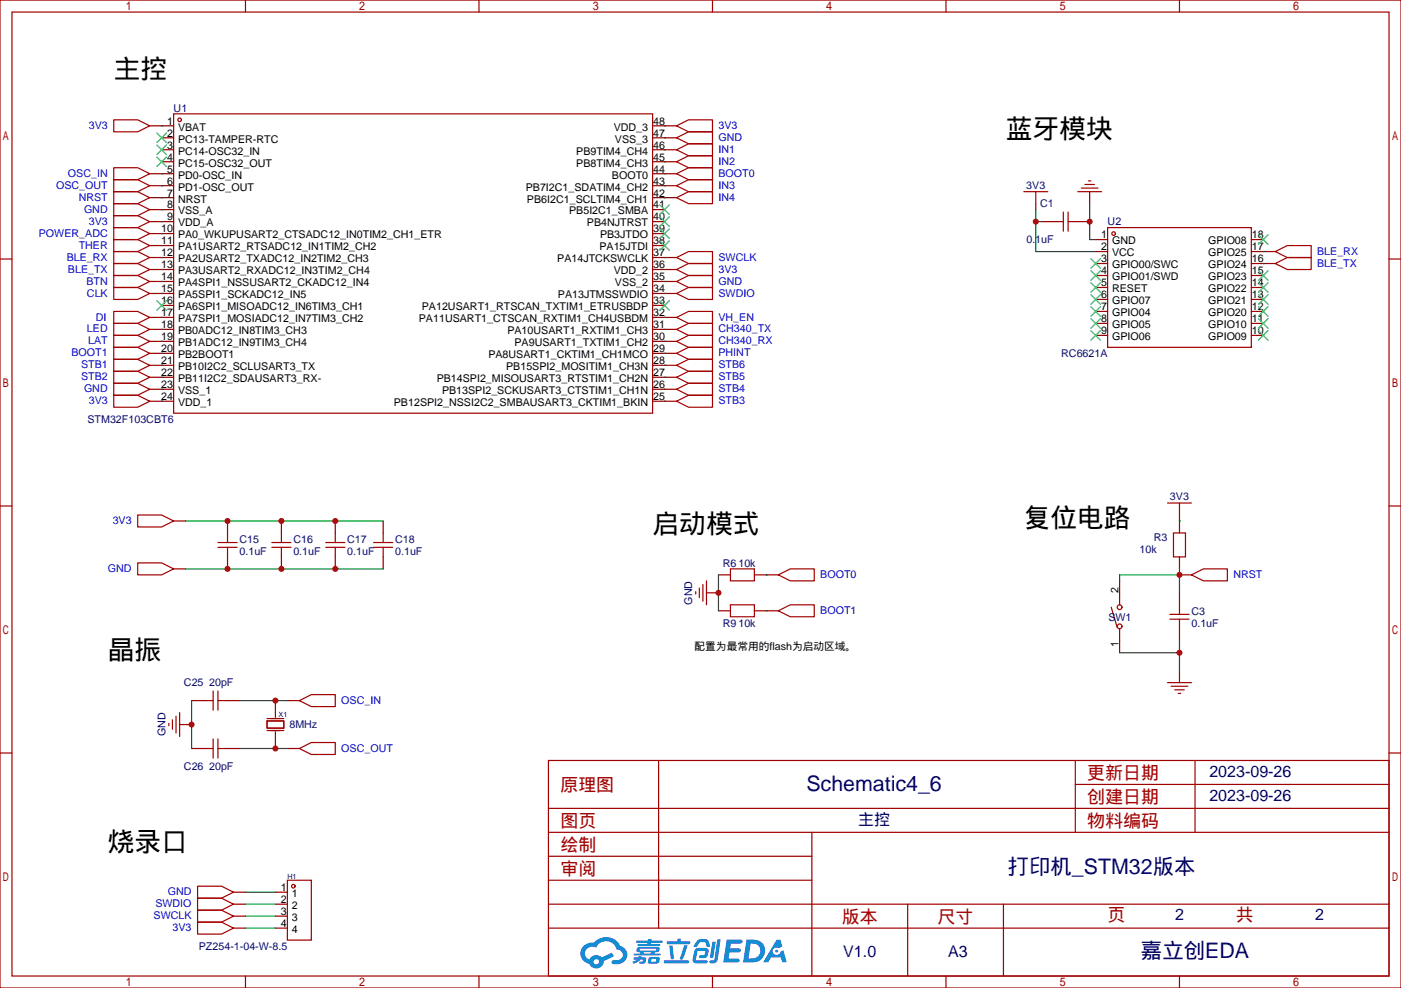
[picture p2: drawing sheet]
<svg xmlns="http://www.w3.org/2000/svg" width="413mm" height="291mm" viewBox="0 0 413 291" stroke-linecap="round" stroke-linejoin="round" font-family="sans-serif">
<g fill="none" stroke="#a10000" stroke-width=".35">
<path d="M0 0h412.7v291.1h-412.7zM3.5 3.6h405.7v283.9h-405.7zM72.3 0v3.6M141.1 0v3.6M209.9 0v3.6M278.7 0v3.6M347.5 0v3.6M0 76.3h3.5M409.2 76.3h3.5M0 149.1h3.5M409.2 149.1h3.5M0 221.8h3.5"/>
<path d="M161.6 224h247.6v63.5h-247.6zM161.6 238.1h247.6M194 224v49.4M316.8 224v21.2M316.8 231.1h92.4M352.1 224v21.2M409.2 221.8h3.5M161.6 252.3h77.6M161.6 245.2h247.6M161.6 259.3h77.6M239.2 245.2v42.3M161.6 273.4h247.6"/>
<path d="M161.6 266.4h247.6M267.4 266.4v21.1M295.6 266.4v21.1M72.3 287.5v3.6M141.1 287.5v3.6M209.9 287.5v3.6M278.7 287.5v3.6M347.5 287.5v3.6"/>
</g>
<g fill="#178fff">
<path d="M214.1 276.8h3.8a.65 .65 0 0 1 .9 .6 .65 .65 0 0 1-.9 .6h-2.6l-.2 1.4h2.6a.63 .63 0 0 1 .5 .8 .63 .63 0 0 1-.9 .4h-2.4l-.2 1.8h2.3a.62 .62 0 0 1 .9 .4 .62 .62 0 0 1-.6 .7h-4.2z"/>
<path d="M228.8 276.9h1.1l.6 1.9-1 .6a1.15 1.15 0 0 0-1.7 .2 1.15 1.15 0 0 0 .3 1.6 1.15 1.15 0 0 0 1.6-.3l.3-.5 .8-.5 1 3.6h-1.4l-.3-1.4h-3l-.8 1.4h-1.5z"/>
<path d="M209.9 277.4h1l-.7 4.5a.5 .5 0 0 1-.5 .4 .5 .5 0 0 1-.5-.5z"/>
<path d="M211.3 276.7h1l-.8 6a1.56 1.56 0 0 1-2.5 .8l.2-.5 1.1-.1 .2-.3z"/>
<path d="M205.3 277.2l.9-.5h1.4a1.07 1.07 0 0 1 1.2 .7l.4 1.3-.2 .3h-.7l-.4-1.3-.3-.1h-1.4l-1 1.4-.8-.1-.1-.2z"/>
<path d="M204.8 279.7l.7-.4 2.4-.1a1 1 0 0 1 .7 1.7 1.23 1.23 0 0 1-1.3 1.4h-.9a.45 .45 0 0 1-.5-.5 .45 .45 0 0 1 .6-.4l1-.1 .3-1.2-2.3 .1-.5 2.6 3.1 .1a.45 .45 0 0 1 .4 .5 .45 .45 0 0 1-.5 .4h-2.9a1 1 0 0 1-1.1-1.2z"/>
<path d="M195.6 282.9h7a.45 .45 0 0 1 .5 .5 .45 .45 0 0 1-.5 .4h-6.8l-.2-.2z"/>
<path d="M201.6 278.5h1l-1.4 4a.48 .48 0 0 1-.6 .2 .48 .48 0 0 1-.3-.6z"/>
<path d="M197.2 278.6h.9l.4 3.5a.48 .48 0 0 1-.4 .5 .48 .48 0 0 1-.5-.3z"/>
<path d="M196.5 277.3h3l.3-.8h.8l-.1 .8h2.4a.45 .45 0 0 1 .5 .5 .45 .45 0 0 1-.5 .4h-6.3l-.2-.2z"/>
<path d="M186.7 282h1.3l.2-.3h.9l-.1 .3 1.1 .1a1.1 1.1 0 0 1 .2 1.1 1.1 1.1 0 0 1-.9 .7h-1.1v-.6l1-.1v-.5a.95 .95 0 0 0-1.2 .6l-1.5 .6-.3-.6 1.4-.6h-1.1z"/>
<path d="M187.5 277.1h3.4l.1-.5h1l-.1 .5h3l.4 .4-.4 .3h-3.1l-.1 .3h2.7l.2 .3-.3 .3h-6.3l-.2-.6h2.9v-.3h-3.1l-.2-.3z"/>
<path d="M219.9 276.8l-1 6.7h2.3a3.5 3.5 0 0 0 4.2-3.4 3.5 3.5 0 0 0-4.3-3.3zM221.2 278a2.24 2.24 0 0 1 2.8 2 2.24 2.24 0 0 1-2.5 2.4h-1z"/>
<path d="M187.8 279.1a.79 .79 0 0 0-.3 1 .79 .79 0 0 0 1 .4l.1 .4h-1.9v.5l7.6 .1 .4-.3-.3-.3h-1.6l.1-.2a1.18 1.18 0 0 0 1.4-1.4l-.6-.4zM188.6 279.5h4.6l.2 .1-.3 .4h-4.5zM189.5 280.5h2.4l-.2 .4h-2z"/>
<path d="M191.3 282.1l-.3 .4-.1 1.3 2.5 .1a.77 .77 0 0 0 .9-.6l.1-.7a.52 .52 0 0 0-.6-.7zM191.9 282.7l1.4-.1-.1 .6-1.3 .1z"/>
<path d="M172 278.6a3.1 3.1 0 0 0-.9 3.2 3.1 3.1 0 0 0 2.5 2.2 2.2 2.2 0 0 0 2.5 1.3 2.2 2.2 0 0 0 1.7-2.1l3.1-1.5-.7-1-2.9 1.4a2.29 2.29 0 0 0-3.7 .6 2.03 2.03 0 0 1-.9-2.9 2.03 2.03 0 0 1 3-.6 3.2 3.2 0 0 1 3.2-1.9 3.2 3.2 0 0 1 2.8 2.5 1.55 1.55 0 0 1 1.8 1.4 1.55 1.55 0 0 1-1.6 1.6h-1a.63 .63 0 0 0-.8 .5 .63 .63 0 0 0 .7 .8h1.1a2.75 2.75 0 0 0 2.9-2.4 2.75 2.75 0 0 0-2.1-3 4.8 4.8 0 0 0-7.9-1 3.7 3.7 0 0 0-2.8 .9zM174.9 283.4a.8 .8 0 0 1 1.6 0 .8 .8 0 0 1-1.6 0z"/>
<circle cx="228.8" cy="280.2" r=".44"/>
</g>
<g fill="none" stroke="#a10000" stroke-width=".35">
<path d="M33.5 35.3h7.1l3.5 1.8-3.5 1.7h-7.1zM51.2 33.5h141.1v88.2h-141.1zM199.3 37.1l3.5-1.8h7.1v3.5h-7.1zM33.5 56.5h7.1l3.5 1.7-3.5 1.8h-7.1zM33.5 60h7.1l3.5 1.8-3.5 1.7h-7.1zM33.5 49.4h7.1l3.5 1.8-3.5 1.7h-7.1zM33.5 52.9h7.1l3.5 1.8-3.5 1.8h-7.1zM199.3 40.6l3.5-1.8h7.1v3.6h-7.1zM199.3 51.2l3.5-1.8h7.1v3.5h-7.1zM199.3 58.2l3.5-1.7h7.1v3.5h-7.1zM199.3 54.7l3.5-1.8h7.1v3.6h-7.1zM199.3 47.6l3.5-1.7h7.1v3.5h-7.1z"/>
<path d="M199.3 44.1l3.5-1.7h7.1v3.5h-7.1zM301.6 56.5h7.1M305.2 56.5v3.5M317.5 56.5h7.1M318.6 55.4h4.9M319.6 54.4h2.8M320.7 53.3h.7M33.5 63.5h7.1l3.5 1.8-3.5 1.8h-7.1zM33.5 74.1h7.1l3.5 1.8-3.5 1.7h-7.1zM33.5 77.6h7.1l3.5 1.8-3.5 1.8h-7.1zM33.5 70.6h7.1l3.5 1.7-3.5 1.8h-7.1zM33.5 67.1h7.1l3.5 1.7-3.5 1.8h-7.1z"/>
<path d="M199.3 79.4l3.5-1.8h7.1v3.6h-7.1zM199.3 75.9l3.5-1.8h7.1v3.5h-7.1zM310.4 65.3h2.9M313.3 62.5v5.6M314.7 65.3h2.8M314.7 62.5v5.6M326.3 67.1h42.4v35.2h-42.4zM375.7 77.6l3.5-1.7h7.1v3.5h-7.1zM375.7 74.1l3.5-1.8h7.1v3.6h-7.1zM33.5 84.7h7.1l3.5 1.8-3.5 1.7h-7.1zM33.5 91.7h7.1l3.5 1.8-3.5 1.8h-7.1zM33.5 98.8h7.1l3.5 1.8-3.5 1.7h-7.1z"/>
<path d="M33.5 95.3h7.1l3.5 1.7-3.5 1.8h-7.1zM33.5 81.2h7.1l3.5 1.7-3.5 1.8h-7.1zM199.3 82.9l3.5-1.7h7.1v3.5h-7.1zM199.3 86.5l3.5-1.8h7.1v3.5h-7.1zM199.3 97l3.5-1.7h7.1v3.5h-7.1zM199.3 93.5l3.5-1.8h7.1v3.6h-7.1zM33.5 116.4h7.1l3.5 1.8-3.5 1.8h-7.1zM33.5 112.9h7.1l3.5 1.8-3.5 1.7h-7.1zM33.5 102.3h7.1l3.5 1.8-3.5 1.8h-7.1zM33.5 109.4h7.1l3.5 1.7-3.5 1.8h-7.1zM33.5 105.9h7.1l3.5 1.7-3.5 1.8h-7.1zM199.3 100.6l3.5-1.8h7.1v3.5h-7.1z"/>
<path d="M199.3 118.2l3.5-1.8h7.1v3.6h-7.1zM199.3 114.7l3.5-1.8h7.1v3.5h-7.1zM199.3 111.1l3.5-1.7h7.1v3.5h-7.1zM199.3 107.6l3.5-1.7h7.1v3.5h-7.1zM199.3 104.1l3.5-1.8h7.1v3.6h-7.1zM40.6 151.7h7l3.6 1.8-3.6 1.7h-7zM64.2 159.8h5.6M67 157v2.8M80.1 159.8h5.6M82.9 157v2.8M96 159.8h5.6M98.8 157v2.8"/>
<path d="M110.1 159.8h5.6M112.9 157v2.8M344 148.2h7M345.7 157h3.5v7.1h-3.5zM347.5 148.2v3.5M40.6 165.8h7l3.6 1.8-3.6 1.8h-7zM64.2 161.2h5.6M67 161.2v2.9M80.1 161.2h5.6M82.9 161.2v2.9M96 161.2h5.6M98.8 161.2v2.9"/>
<path d="M110.1 161.2h5.6M112.9 161.2v2.9M205 174.3v.7M206 173.2v2.9M207.1 172.2v4.9M208.1 171.1v7.1M215.2 167.6h7v3.5h-7zM215.2 178.2h7v3.5h-7zM229.3 169.4l3.5-1.8h7.1v3.5h-7.1zM229.3 179.9l3.5-1.7h7.1v3.5h-7.1zM327.4 178.9l1.7 6M329.8 174.6v3.6"/>
<path d="M347.5 178.2v2.8M351 169.4l3.5-1.8h7.1v3.5h-7.1zM329.8 185.2v3.6M344.7 181h5.6M344.7 182.4h5.6M347.5 182.4v2.8M49.7 213.1v.7M50.8 212v2.9M51.9 211v4.9M52.9 209.9v7.1M60 206.4h2.8M62.8 203.6v5.6"/>
<path d="M62.8 217.7v5.6M64.2 206.4h2.8M64.2 203.6v5.6M64.2 217.7v5.6M78.7 212.4h4.9v2.1h-4.9zM78.7 215.2h4.9M78.7 211.7h4.9M81.1 209.9v1.4M81.1 215.6v1.4M88.2 206.4l3.5-1.8h7.1v3.6h-7.1zM344 201.1h7M345 202.2h5"/>
<path d="M346.1 203.2h2.8M347.1 204.3h.7M60 220.5h2.8M64.2 220.5h2.8M88.2 220.5l3.5-1.8h7.1v3.6h-7.1zM84.7 259.3h7v17.7h-7zM58.2 268.1h7.1l3.5 1.8-3.5 1.8h-7.1zM58.2 264.6h7.1l3.5 1.8-3.5 1.7h-7.1zM58.2 261.1h7.1l3.5 1.7-3.5 1.8h-7.1zM58.2 271.7h7.1l3.5 1.7-3.5 1.8h-7.1z"/>
<circle cx="52.9" cy="35.3" r=".53"/>
<circle cx="328.1" cy="68.8" r=".53"/>
<circle cx="329.8" cy="178.9" r=".71"/>
<circle cx="329.8" cy="184.5" r=".71"/>
<circle cx="86.4" cy="261.1" r=".53"/>
</g>
<g fill="none" stroke="#870000" stroke-width=".35">
<path d="M44.1 37.1h7.1M192.3 37.1h7M44.1 51.2h7.1M44.1 54.7h7.1M44.1 58.2h7.1M47.6 40.6h3.6M47.6 44.1h3.6M47.6 47.6h3.6M192.3 40.6h7M192.3 44.1h7M192.3 47.6h7M192.3 51.2h7"/>
<path d="M192.3 54.7h7M192.3 58.2h7M305.2 60v1.8M321 56.5v3.5M44.1 61.8h7.1M44.1 65.3h7.1M44.1 68.8h7.1M44.1 72.3h7.1M44.1 75.9h7.1M44.1 79.4h7.1M192.3 61.8h3.5M192.3 65.3h3.5"/>
<path d="M192.3 68.8h3.5M192.3 72.3h3.5M192.3 75.9h7M192.3 79.4h7M306.9 65.3h3.5M317.5 65.3h3.5M322.8 70.6h3.5M322.8 74.1h3.5M322.8 77.6h3.5M368.7 70.6h3.5M368.7 74.1h7M368.7 77.6h7"/>
<path d="M44.1 82.9h7.1M44.1 86.5h7.1M44.1 93.5h7.1M44.1 97h7.1M47.6 90h3.6M192.3 82.9h7M192.3 86.5h7M192.3 90h3.5M192.3 93.5h7M192.3 97h7M322.8 81.2h3.5M322.8 84.7h3.5"/>
<path d="M322.8 88.2h3.5M322.8 91.7h3.5M322.8 95.3h3.5M322.8 98.8h3.5M368.7 81.2h3.5M368.7 84.7h3.5M368.7 88.2h3.5M368.7 91.7h3.5M368.7 95.3h3.5M368.7 98.8h3.5M44.1 100.6h7.1M44.1 104.1h7.1"/>
<path d="M44.1 107.6h7.1M44.1 111.1h7.1M44.1 114.7h7.1M44.1 118.2h7.1M192.3 100.6h7M192.3 104.1h7M192.3 107.6h7M192.3 111.1h7M192.3 114.7h7M192.3 118.2h7M51.2 153.5h3.5M67 153.5v3.5"/>
<path d="M82.9 153.5v3.5M98.8 153.5v3.5M112.9 153.5v3.5M347.5 151.7v5.3M51.2 167.6h3.5M67 164.1v3.5M82.9 164.1v3.5M98.8 164.1v3.5M112.9 164.1v3.5M208.1 174.6h3.6M211.7 169.4h3.5M211.7 179.9h3.5"/>
<path d="M222.2 169.4h7.1M222.2 179.9h7.1M329.8 171.1v3.5M347.5 164.1v3.5M347.5 174.6v3.6M347.5 169.4h3.5M329.8 188.8v3.5M347.5 185.2v3.6M347.5 197.6v3.5M52.9 213.5h3.5M56.4 206.4h3.6M67 206.4h3.6"/>
<path d="M81.1 206.4v3.5M81.1 217v3.5M84.7 206.4h3.5M56.4 220.5h3.6M67 220.5h3.6M84.7 220.5h3.5M68.8 262.8h3.5M68.8 266.4h3.5M68.8 269.9h3.5M68.8 273.4h3.5M81.1 262.8h3.6M81.1 266.4h3.6"/>
<path d="M81.1 269.9h3.6M81.1 273.4h3.6"/>
</g>
<g fill="none" stroke="#3c3" stroke-width=".35">
<path d="M46.2 39.2l2.8 2.8M49 39.2l-2.8 2.8M46.2 42.7l2.8 2.8M46.2 46.2l2.8 2.9M49 42.7l-2.8 2.8M49 46.2l-2.8 2.9M194.4 70.9l2.8 2.9M194.4 67.4l2.8 2.8M194.4 63.9l2.8 2.8M194.4 60.3l2.8 2.9M197.2 70.9l-2.8 2.9M197.2 67.4l-2.8 2.8"/>
<path d="M197.2 63.9l-2.8 2.8M197.2 60.3l-2.8 2.9M321.4 76.2l2.8 2.8M321.4 79.8l2.8 2.8M324.2 76.2l-2.8 2.8M324.2 79.8l-2.8 2.8M370.8 79.8l2.8 2.8M370.8 69.2l2.8 2.8M373.6 79.8l-2.8 2.8M373.6 69.2l-2.8 2.8M46.2 88.6l2.8 2.8M49 88.6l-2.8 2.8"/>
<path d="M194.4 88.6l2.8 2.8M197.2 88.6l-2.8 2.8M321.4 83.3l2.8 2.8M321.4 86.8l2.8 2.8M321.4 90.3l2.8 2.9M321.4 93.9l2.8 2.8M321.4 97.4l2.8 2.8M324.2 83.3l-2.8 2.8M324.2 86.8l-2.8 2.8M324.2 90.3l-2.8 2.9M324.2 93.9l-2.8 2.8M324.2 97.4l-2.8 2.8"/>
<path d="M370.8 97.4l2.8 2.8M370.8 93.9l2.8 2.8M370.8 90.3l2.8 2.9M370.8 86.8l2.8 2.8M370.8 83.3l2.8 2.8M373.6 97.4l-2.8 2.8M373.6 93.9l-2.8 2.8M373.6 90.3l-2.8 2.9M373.6 86.8l-2.8 2.8M373.6 83.3l-2.8 2.8"/>
</g>
<g fill="#008700">
<circle cx="47.6" cy="58.2" r=".18"/>
<circle cx="195.8" cy="37.1" r=".18"/>
<circle cx="195.8" cy="79.4" r=".18"/>
<circle cx="47.6" cy="118.2" r=".18"/>
<circle cx="47.6" cy="65.3" r=".18"/>
<circle cx="47.6" cy="37.1" r=".18"/>
<circle cx="195.8" cy="40.6" r=".18"/>
<circle cx="195.8" cy="82.9" r=".18"/>
<circle cx="47.6" cy="114.7" r=".18"/>
<circle cx="47.6" cy="61.8" r=".18"/>
<circle cx="47.6" cy="51.2" r=".18"/>
<circle cx="47.6" cy="54.7" r=".18"/>
<circle cx="195.8" cy="75.9" r=".18"/>
<circle cx="195.8" cy="86.5" r=".18"/>
<circle cx="47.6" cy="104.1" r=".18"/>
<circle cx="195.8" cy="51.2" r=".18"/>
<circle cx="195.8" cy="100.6" r=".18"/>
<circle cx="195.8" cy="97" r=".18"/>
<circle cx="47.6" cy="75.9" r=".18"/>
<circle cx="47.6" cy="79.4" r=".18"/>
<circle cx="47.6" cy="86.5" r=".18"/>
<circle cx="47.6" cy="93.5" r=".18"/>
<circle cx="47.6" cy="72.3" r=".18"/>
<circle cx="47.6" cy="68.8" r=".18"/>
<circle cx="195.8" cy="118.2" r=".18"/>
<circle cx="195.8" cy="114.7" r=".18"/>
<circle cx="195.8" cy="111.1" r=".18"/>
<circle cx="195.8" cy="107.6" r=".18"/>
<circle cx="47.6" cy="111.1" r=".18"/>
<circle cx="47.6" cy="107.6" r=".18"/>
<circle cx="195.8" cy="58.2" r=".18"/>
<circle cx="195.8" cy="54.7" r=".18"/>
<circle cx="195.8" cy="47.6" r=".18"/>
<circle cx="195.8" cy="44.1" r=".18"/>
<circle cx="195.8" cy="104.1" r=".18"/>
<circle cx="195.8" cy="93.5" r=".18"/>
<circle cx="47.6" cy="100.6" r=".18"/>
<circle cx="47.6" cy="82.9" r=".18"/>
<circle cx="47.6" cy="97" r=".18"/>
</g>
<path d="M321 60v10.6h1.8M305.2 61.8v12.3h17.6M305.2 65.3h1.7" fill="none" stroke="#008700" stroke-width=".35"/>
<g fill="#008700">
<circle cx="372.2" cy="77.6" r=".18"/>
<circle cx="372.2" cy="74.1" r=".18"/>
<circle cx="347.5" cy="153.5" r=".18"/>
</g>
<path d="M54.7 153.5h58.2M54.7 167.6h58.2M211.7 169.4v10.5M347.5 167.6v7M347.5 169.4h-17.7v1.7M329.8 192.3h17.7M347.5 188.8v8.8M72.3 269.9h8.8M72.3 266.4h8.8M72.3 262.8h8.8M72.3 273.4h8.8" fill="none" stroke="#008700" stroke-width=".35"/>
<g fill="#008700">
<circle cx="225.8" cy="169.4" r=".18"/>
<circle cx="225.8" cy="179.9" r=".18"/>
</g>
<path d="M56.4 206.4v14.1M70.6 206.4h14.1M70.6 220.5h14.1" fill="none" stroke="#008700" stroke-width=".35"/>
<g fill="#c00">
<circle cx="321" cy="65.3" r=".88"/>
<circle cx="305.2" cy="65.3" r=".88"/>
<circle cx="347.5" cy="169.4" r=".88"/>
<circle cx="347.5" cy="192.3" r=".88"/>
<circle cx="67" cy="153.5" r=".88"/>
<circle cx="82.9" cy="153.5" r=".88"/>
<circle cx="98.8" cy="153.5" r=".88"/>
<circle cx="67" cy="167.6" r=".88"/>
<circle cx="82.9" cy="167.6" r=".88"/>
<circle cx="98.8" cy="167.6" r=".88"/>
<circle cx="211.7" cy="174.6" r=".88"/>
<circle cx="81.1" cy="206.4" r=".88"/>
<circle cx="81.1" cy="220.5" r=".88"/>
<circle cx="56.4" cy="213.5" r=".88"/>
</g>
<g font-size="7.9">
<text x="33.5" y="23.1">主控</text>
<text x="296.3" y="40.7">蓝牙模块</text>
<text x="301.6" y="155.4">复位电路</text>
<text x="192.3" y="157.1">启动模式</text>
<text x="31.7" y="194.2">晶振</text>
<text x="31.7" y="250.6">烧录口</text>
</g>
<g font-size="6.3" fill="#000080">
<text x="237.6" y="232.9">Schematic4_6</text>
<text x="296.9" y="257.6">打印机_STM32版本</text>
<text x="336.1" y="282.3">嘉立创EDA</text>
</g>
<g font-size="5.3" fill="#a00000">
<text x="165.1" y="233">原理图</text>
<text x="320.3" y="229.5">更新日期</text>
<text x="320.3" y="236.5">创建日期</text>
<text x="165.1" y="243.6">图页</text>
<text x="320.3" y="243.6">物料编码</text>
<text x="165.1" y="250.6">绘制</text>
<text x="165.1" y="257.7">审阅</text>
<text x="248" y="271.8">版本</text>
<text x="276.2" y="271.8">尺寸</text>
<text x="326.3" y="271.5">页</text>
<text x="364.1" y="271.5">共</text>
</g>
<g font-size="4.7" fill="#000080">
<text x="356.3" y="228.9">2023-09-26</text>
<text x="356.3" y="236">2023-09-26</text>
<text x="252.8" y="243">主控</text>
<text x="346.2" y="270.9">2</text>
<text x="387.4" y="270.9">2</text>
<text x="248.4" y="281.9">V1.0</text>
<text x="279.3" y="281.9">A3</text>
</g>
<g font-size="3.1" fill="#000080">
<text x="51.2" y="32.9">U1</text>
<text x="302.4" y="55.6">3V3</text>
<text x="306.4" y="61.1">C1</text>
<text x="302.4" y="71.7">0.1uF</text>
<text x="326.3" y="66.4">U2</text>
<text x="312.7" y="105.2">RC6621A</text>
<text x="25.8" y="124.6">STM32F103CBT6</text>
<text x="344.7" y="147.3">3V3</text>
<text x="70.6" y="159.9">C15</text>
<text x="86.4" y="159.9">C16</text>
<text x="102.3" y="159.9">C17</text>
<text x="116.4" y="159.9">C18</text>
<text x="339.9" y="159.5">R3</text>
<text x="70.6" y="163.4">0.1uF</text>
<text x="86.4" y="163.4">0.1uF</text>
<text x="102.3" y="163.4">0.1uF</text>
<text x="116.4" y="163.4">0.1uF</text>
<text x="212.9" y="166.9">R6</text>
<text x="217.6" y="166.9">10k</text>
<text x="335.7" y="163">10k</text>
<text x="204" y="178.1" transform="rotate(-90 204 178.1)">GND</text>
<text x="212.9" y="184.6">R9</text>
<text x="217.6" y="184.6">10k</text>
<text x="326.5" y="182.8">SW1</text>
<text x="351" y="181">C3</text>
<text x="351" y="184.6">0.1uF</text>
<text x="54.2" y="202.2">C25</text>
<text x="61.6" y="202.2">20pF</text>
<text x="85.3" y="214.6">8MHz</text>
<text x="48.7" y="217" transform="rotate(-90 48.7 217)">GND</text>
<text x="54.2" y="226.9">C26</text>
<text x="61.6" y="226.9">20pF</text>
<text x="58.6" y="279.8">PZ254-1-04-W-8.5</text>
</g>
<g font-size="3.1" fill="#00f">
<text x="26.1" y="38">3V3</text>
<text x="211.7" y="38">3V3</text>
<text x="211.7" y="41.5">GND</text>
<text x="211.7" y="45">IN1</text>
<text x="20" y="52.1">OSC_IN</text>
<text x="211.7" y="52.1">BOOT0</text>
<text x="211.7" y="48.6">IN2</text>
<text x="16.5" y="55.6">OSC_OUT</text>
<text x="23.2" y="59.1">NRST</text>
<text x="211.7" y="59.1">IN4</text>
<text x="211.7" y="55.6">IN3</text>
<text x="24.8" y="62.7">GND</text>
<text x="11.5" y="69.7">POWER_ADC</text>
<text x="26.1" y="66.2">3V3</text>
<text x="19.7" y="76.8">BLE_RX</text>
<text x="23.2" y="73.3">THER</text>
<text x="211.7" y="76.8">SWCLK</text>
<text x="388.1" y="75">BLE_RX</text>
<text x="20" y="80.3">BLE_TX</text>
<text x="25.4" y="83.8">BTN</text>
<text x="211.7" y="80.3">3V3</text>
<text x="211.7" y="83.8">GND</text>
<text x="388.1" y="78.5">BLE_TX</text>
<text x="25.6" y="87.4">CLK</text>
<text x="211.7" y="87.4">SWDIO</text>
<text x="28.2" y="94.4">DI</text>
<text x="211.7" y="94.4">VH_EN</text>
<text x="25.6" y="98">LED</text>
<text x="26" y="101.5">LAT</text>
<text x="211.7" y="101.5">CH340_RX</text>
<text x="211.7" y="98">CH340_TX</text>
<text x="21.1" y="105">BOOT1</text>
<text x="211.7" y="105">PHINT</text>
<text x="23.9" y="112.1">STB2</text>
<text x="23.9" y="108.5">STB1</text>
<text x="211.7" y="112.1">STB5</text>
<text x="211.7" y="108.5">STB6</text>
<text x="24.8" y="115.6">GND</text>
<text x="26.1" y="119.1">3V3</text>
<text x="211.7" y="119.1">STB3</text>
<text x="211.7" y="115.6">STB4</text>
<text x="33.2" y="154.4">3V3</text>
<text x="31.8" y="168.5">GND</text>
<text x="241.7" y="170.3">BOOT0</text>
<text x="363.4" y="170.3">NRST</text>
<text x="241.7" y="180.9">BOOT1</text>
<text x="100.5" y="207.3">OSC_IN</text>
<text x="100.5" y="221.4">OSC_OUT</text>
<text x="49.4" y="263.8">GND</text>
<text x="45.8" y="267.3">SWDIO</text>
<text x="45.2" y="270.8">SWCLK</text>
<text x="50.8" y="274.3">3V3</text>
</g>
<g font-size="3.1">
<text x="49.2" y="36.7">1</text>
<text x="49.2" y="40.3">2</text>
<text x="52.5" y="38.5">VBAT</text>
<text x="180.8" y="38.5">VDD_3</text>
<text x="192.4" y="40.3">47</text>
<text x="192.4" y="36.7">48</text>
<text x="49.2" y="43.8">3</text>
<text x="49.2" y="47.3">4</text>
<text x="52.5" y="42">PC13-TAMPER-RTC</text>
<text x="52.5" y="45.5">PC14-OSC32_IN</text>
<text x="169.8" y="45.5">PB9TIM4_CH4</text>
<text x="181.2" y="42">VSS_3</text>
<text x="192.4" y="47.3">45</text>
<text x="192.4" y="43.8">46</text>
<text x="49.2" y="50.8">5</text>
<text x="52.5" y="49.1">PC15-OSC32_OUT</text>
<text x="52.5" y="52.6">PD0-OSC_IN</text>
<text x="169.8" y="49.1">PB8TIM4_CH3</text>
<text x="180.3" y="52.6">BOOT0</text>
<text x="192.4" y="50.8">44</text>
<text x="49.2" y="54.4">6</text>
<text x="49.2" y="57.9">7</text>
<text x="52.5" y="56.1">PD1-OSC_OUT</text>
<text x="52.5" y="59.7">NRST</text>
<text x="154.9" y="56.1">PB7I2C1_SDATIM4_CH2</text>
<text x="155.3" y="59.7">PB6I2C1_SCLTIM4_CH1</text>
<text x="192.4" y="57.9">42</text>
<text x="192.4" y="54.4">43</text>
<text x="49.2" y="61.4">8</text>
<text x="49.2" y="64.9">9</text>
<text x="52.5" y="63.2">VSS_A</text>
<text x="167.7" y="63.2">PB5I2C1_SMBA</text>
<text x="192.4" y="64.9">40</text>
<text x="192.4" y="61.4">41</text>
<text x="47.5" y="68.5">10</text>
<text x="52.5" y="66.7">VDD_A</text>
<text x="52.5" y="70.2">PA0_WKUPUSART2_CTSADC12_IN0TIM2_CH1_ETR</text>
<text x="172.9" y="66.7">PB4NJTRST</text>
<text x="176.8" y="70.2">PB3JTDO</text>
<text x="192.4" y="68.5">39</text>
<text x="324.4" y="70.2">1</text>
<text x="368.8" y="70.2">18</text>
<text x="47.5" y="72">11</text>
<text x="47.5" y="75.5">12</text>
<text x="52.5" y="73.8">PA1USART2_RTSADC12_IN1TIM2_CH2</text>
<text x="52.5" y="77.3">PA2USART2_TXADC12_IN2TIM2_CH3</text>
<text x="164.2" y="77.3">PA14JTCKSWCLK</text>
<text x="176.6" y="73.8">PA15JTDI</text>
<text x="192.4" y="75.5">37</text>
<text x="192.4" y="72">38</text>
<text x="324.4" y="73.8">2</text>
<text x="324.4" y="77.3">3</text>
<text x="327.6" y="72">GND</text>
<text x="327.6" y="75.5">VCC</text>
<text x="356" y="75.5">GPIO25</text>
<text x="356" y="72">GPIO08</text>
<text x="368.8" y="77.3">16</text>
<text x="368.8" y="73.8">17</text>
<text x="47.5" y="79.1">13</text>
<text x="47.5" y="82.6">14</text>
<text x="52.5" y="80.8">PA3USART2_RXADC12_IN3TIM2_CH4</text>
<text x="180.8" y="80.8">VDD_2</text>
<text x="192.4" y="82.6">35</text>
<text x="192.4" y="79.1">36</text>
<text x="324.4" y="80.8">4</text>
<text x="327.6" y="79.1">GPIO00/SWC</text>
<text x="327.6" y="82.6">GPIO01/SWD</text>
<text x="356" y="82.6">GPIO23</text>
<text x="356" y="79.1">GPIO24</text>
<text x="368.8" y="80.8">15</text>
<text x="47.5" y="86.1">15</text>
<text x="47.5" y="89.6">16</text>
<text x="52.5" y="84.4">PA4SPI1_NSSUSART2_CKADC12_IN4</text>
<text x="52.5" y="87.9">PA5SPI1_SCKADC12_IN5</text>
<text x="164.4" y="87.9">PA13JTMSSWDIO</text>
<text x="181.2" y="84.4">VSS_2</text>
<text x="192.4" y="89.6">33</text>
<text x="192.4" y="86.1">34</text>
<text x="324.4" y="84.4">5</text>
<text x="324.4" y="87.9">6</text>
<text x="327.6" y="86.1">RESET</text>
<text x="327.6" y="89.6">GPIO07</text>
<text x="356" y="89.6">GPIO21</text>
<text x="356" y="86.1">GPIO22</text>
<text x="368.8" y="87.9">13</text>
<text x="368.8" y="84.4">14</text>
<text x="47.5" y="93.2">17</text>
<text x="52.5" y="91.4">PA6SPI1_MISOADC12_IN6TIM3_CH1</text>
<text x="52.5" y="94.9">PA7SPI1_MOSIADC12_IN7TIM3_CH2</text>
<text x="123.4" y="94.9">PA11USART1_CTSCAN_RXTIM1_CH4USBDM</text>
<text x="124.3" y="91.4">PA12USART1_RTSCAN_TXTIM1_ETRUSBDP</text>
<text x="192.4" y="93.2">32</text>
<text x="324.4" y="91.4">7</text>
<text x="324.4" y="94.9">8</text>
<text x="327.6" y="93.2">GPIO04</text>
<text x="356" y="93.2">GPIO20</text>
<text x="368.8" y="94.9">11</text>
<text x="368.8" y="91.4">12</text>
<text x="47.5" y="96.7">18</text>
<text x="47.5" y="100.2">19</text>
<text x="52.5" y="98.5">PB0ADC12_IN8TIM3_CH3</text>
<text x="52.5" y="102">PB1ADC12_IN9TIM3_CH4</text>
<text x="149.5" y="98.5">PA10USART1_RXTIM1_CH3</text>
<text x="151.6" y="102">PA9USART1_TXTIM1_CH2</text>
<text x="192.4" y="100.2">30</text>
<text x="192.4" y="96.7">31</text>
<text x="324.4" y="98.5">9</text>
<text x="327.6" y="96.7">GPIO05</text>
<text x="327.6" y="100.2">GPIO06</text>
<text x="356" y="100.2">GPIO09</text>
<text x="356" y="96.7">GPIO10</text>
<text x="368.8" y="98.5">10</text>
<text x="47.5" y="103.8">20</text>
<text x="47.5" y="107.3">21</text>
<text x="52.5" y="105.5">PB2BOOT1</text>
<text x="143.9" y="105.5">PA8USART1_CKTIM1_CH1MCO</text>
<text x="192.4" y="107.3">28</text>
<text x="192.4" y="103.8">29</text>
<text x="47.5" y="110.8">22</text>
<text x="52.5" y="109">PB10I2C2_SCLUSART3_TX</text>
<text x="52.5" y="112.6">PB11I2C2_SDAUSART3_RX-</text>
<text x="128.6" y="112.6">PB14SPI2_MISOUSART3_RTSTIM1_CH2N</text>
<text x="149.1" y="109">PB15SPI2_MOSITIM1_CH3N</text>
<text x="192.4" y="110.8">27</text>
<text x="47.5" y="114.3">23</text>
<text x="47.5" y="117.9">24</text>
<text x="52.5" y="116.1">VSS_1</text>
<text x="52.5" y="119.6">VDD_1</text>
<text x="116" y="119.6">PB12SPI2_NSSI2C2_SMBAUSART3_CKTIM1_BKIN</text>
<text x="130.2" y="116.1">PB13SPI2_SCKUSART3_CTSTIM1_CH1N</text>
<text x="192.4" y="117.9">25</text>
<text x="192.4" y="114.3">26</text>
<text x="329.5" y="174.6" transform="rotate(-90 329.5 174.6)">2</text>
<text x="204.6" y="191.6">配置为最常用的flash为启动区域。</text>
<text x="329.5" y="190.5" transform="rotate(-90 329.5 190.5)">1</text>
<text x="82.7" y="262.5">1</text>
<text x="82.7" y="266">2</text>
<text x="82.7" y="269.6">3</text>
<text x="86" y="264.3">1</text>
<text x="86" y="267.8">2</text>
<text x="82.7" y="273.1">4</text>
<text x="86" y="271.3">3</text>
<text x="86" y="274.9">4</text>
</g>
<g font-size="2.1" fill="#000080">
<text x="82.1" y="211.2">X1</text>
<text x="84.7" y="258.9">H1</text>
</g>
</svg>
